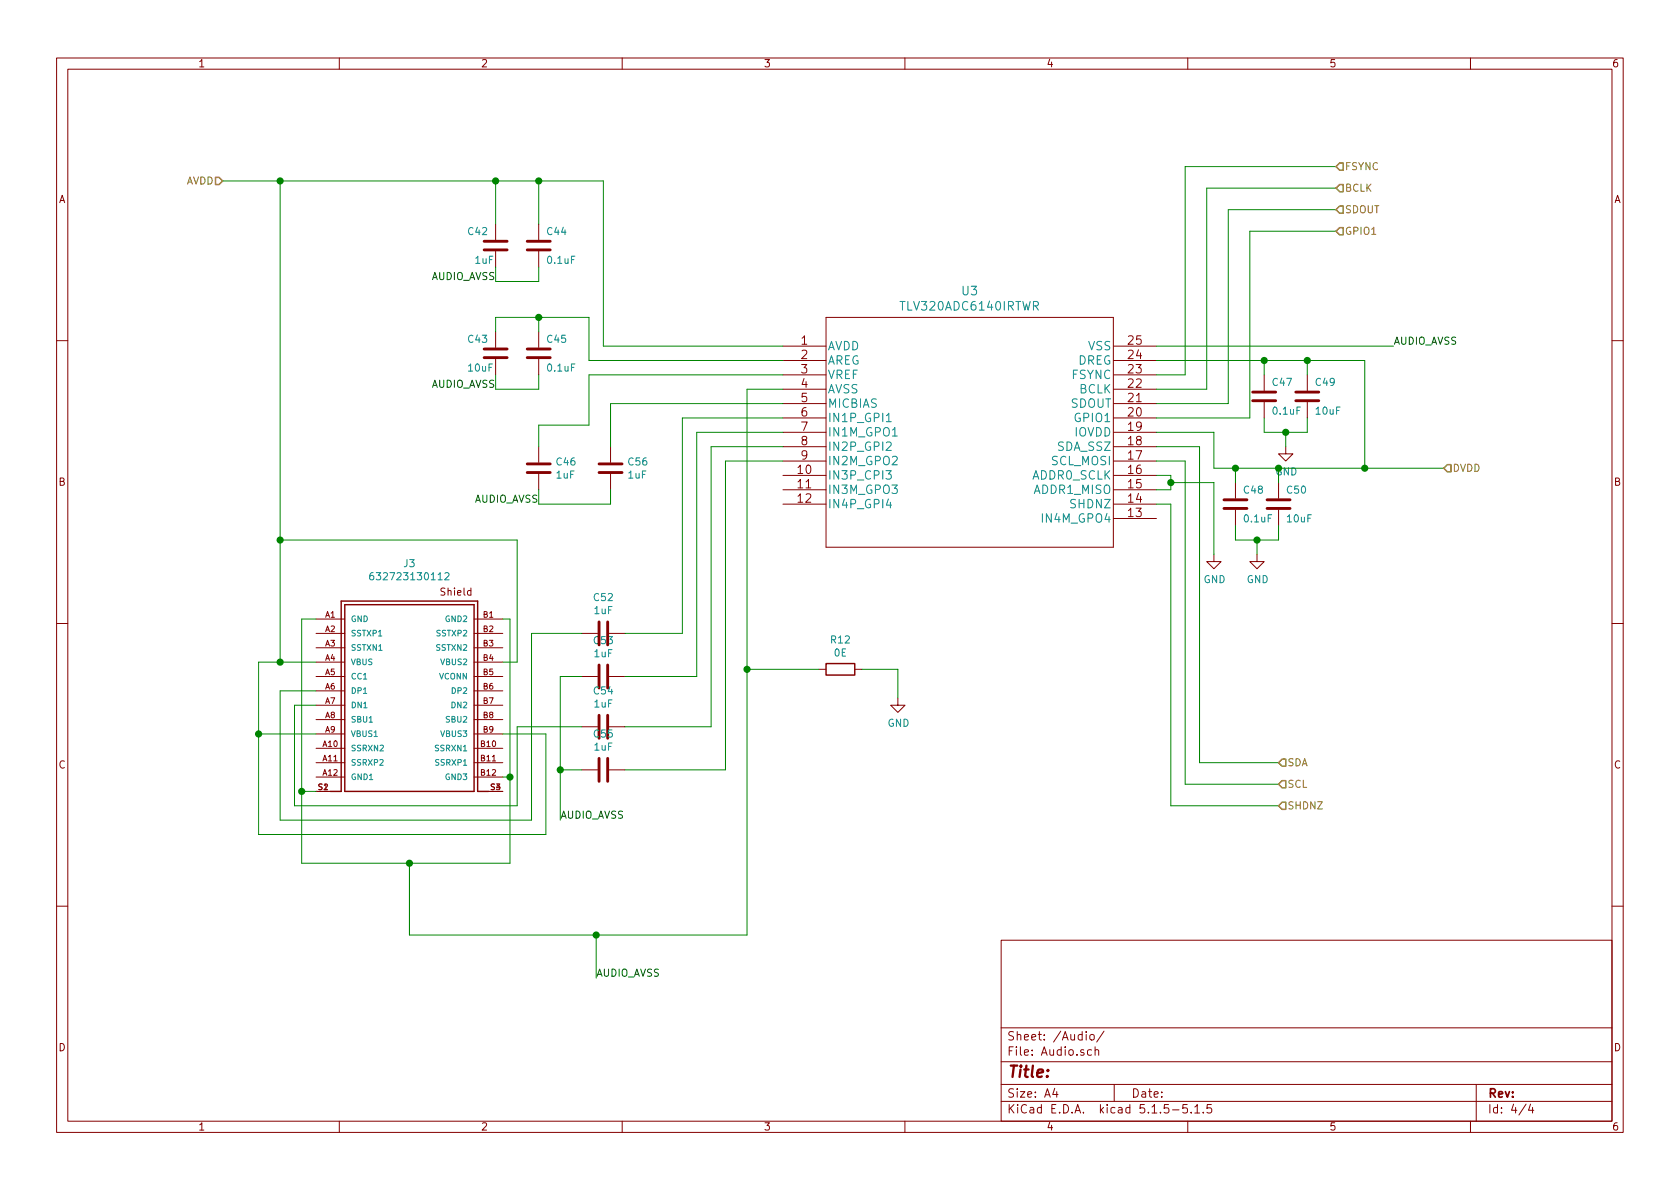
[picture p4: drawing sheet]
<svg xmlns="http://www.w3.org/2000/svg" width="297mm" height="210mm" viewBox="0 0 297 210" stroke-linecap="round" stroke-linejoin="round" font-family="sans-serif">
<g fill="none" stroke="#840000" stroke-width=".18">
<path d="M10 10.3h277v189.9h-277zM12 12.2h273v186.1h-273zM60 10.3v1.9M110 10.3v1.9M160 10.3v1.9M210 10.3v1.9M260 10.3v1.9M87.6 39.6v2.8M95.2 39.6v2.8M87.6 44.4v2.8M87.6 58.7v2.8M95.2 44.4v2.8"/>
<path d="M95.2 58.7v2.8M146 56.1h50.8v40.7h-50.8zM10 60.2h2M87.6 63.5v2.8M95.2 63.5v2.8M95.2 79v2.8M107.9 79v2.8M138.4 61.2h7.6M138.4 79h7.6M138.4 76.4h7.6M138.4 63.7h7.6M138.4 73.9h7.6"/>
<path d="M138.4 71.4h7.6M138.4 68.8h7.6M138.4 66.3h7.6M196.8 61.2h7.7M196.8 79h7.7M196.8 76.4h7.7M196.8 63.7h7.7M196.8 73.9h7.7M196.8 71.4h7.7M196.8 68.8h7.7M196.8 66.3h7.7M223.5 66.3v2.8"/>
<path d="M223.5 71.1v2.8M227.3 79v1.3h1.3l-1.3 1.2-1.2-1.2h1.2M231.1 66.3v2.8M231.1 71.1v2.8M285 60.2h2M95.2 83.8v2.8M107.9 83.8v2.8M138.4 84.1h7.6M138.4 86.6h7.6M138.4 89.1h7.6M138.4 81.5h7.6M196.8 84.1h7.7"/>
<path d="M196.8 86.6h7.7M196.8 89.1h7.7M196.8 91.7h7.7M196.8 81.5h7.7M214.6 98v1.3h1.3l-1.3 1.3-1.2-1.3h1.2M218.4 85.3v2.8M218.4 90.2v2.8M222.2 98v1.3h1.3l-1.3 1.3-1.2-1.3h1.2M226.1 85.3v2.8M226.1 90.2v2.8M10 110.3h2M55.9 119.6h5.1"/>
<path d="M55.9 112h5.1M55.9 109.5h5.1M55.9 114.5h5.1M55.9 117.1h5.1M83.8 119.6h5.1M83.8 112h5.1M83.8 109.5h5.1M83.8 114.5h5.1M83.8 117.1h5.1M102.9 119.6h2.8M102.9 112h2.8M107.7 119.6h2.8"/>
<path d="M107.7 112h2.8M144.8 118.4h1.2M151.1 118.4h1.3M285 110.3h2M55.9 132.3h5.1M55.9 134.9h5.1M55.9 137.4h5.1M55.9 122.2h5.1M55.9 124.7h5.1M55.9 127.2h5.1M55.9 129.8h5.1M55.9 139.9h2.5"/>
<path d="M83.8 132.3h5.1M83.8 134.9h5.1M83.8 137.4h5.1M83.8 122.2h5.1M83.8 124.7h5.1M83.8 127.2h5.1M83.8 129.8h5.1M86.4 139.9h2.5M102.9 128.5h2.8M102.9 136.1h2.8M107.7 128.5h2.8M107.7 136.1h2.8"/>
<path d="M158.7 123.4v1.3h1.3l-1.3 1.3-1.2-1.3h1.2M10 160.2h2M177 166.3h108v32h-108zM285 160.2h2M60 198.3v1.9M110 198.3v1.9M160 198.3v1.9M177 194.8h108M177 191.8h108M177 187.8h108M177 181.8h108M186.5 192.5l-.4 1h1"/>
<path d="M186.8 193v1M192 182.4v.2M192 182.9v1M192.8 183.1l.2-.2 .4 .2v.7l-.2 .1-.4-.1zM193 185.7l-.4-.1-.3 .3v.6l.3 .1 .4-.1M193.6 185.7l.2-.1 .4 .1 .1 .9M193.6 185.1v1.5M195.2 182.3l-1.3 2M197 191.8v3M207.3 196.3h1.2M209.9 195.3h-.7l-.1 .7 .2-.1 .5 .1 .2 .2-.1 .5-.2 .1-.6-.1M210 198.3v1.9"/>
<path d="M210.6 196.7v.1M211.3 195.8l.4-.5v1.5M211.3 196.8h.8M212.8 196.7v.1M214.2 195.3h-.7l-.1 .7 .2-.1 .5 .1 .1 .2v.5l-.2 .1-.6-.1M260 198.3v1.9M261 191.8v6.5M269.8 195.2l-1.2 2M270.6 195.2l-.3 1.1h.9M271 195.8v1"/>
</g>
<g fill="none" stroke="#840000" stroke-width=".51">
<path d="M85.6 44.2h4.1M85.6 42.7h4.1M93.2 44.2h4.1M93.2 42.7h4.1M85.6 63.2h4.1M85.6 61.7h4.1M93.2 63.2h4.1M93.2 61.7h4.1M221.5 70.9h4.1M221.5 69.3h4.1M229.1 70.9h4.1M229.1 69.3h4.1"/>
<path d="M93.2 83.6h4.1M93.2 82h4.1M105.9 83.6h4.1M105.9 82h4.1M216.4 89.9h4.1M216.4 88.4h4.1M224 89.9h4.1M224 88.4h4.1M105.9 110v4M105.9 117.6v4.1M107.4 110v4M107.4 117.6v4.1"/>
<path d="M105.9 126.5v4.1M105.9 134.1v4.1M107.4 126.5v4.1M107.4 134.1v4.1"/>
</g>
<path d="M61 106.9h22.8v33h-22.8zM146 117.3h5.1v2.1h-5.1zM58.4 139.9h1.9v-33.6h24.2v33.6h1.9" fill="none" stroke="#840000" stroke-width=".25"/>
<path d="M156.7 78.3l.2-.1h.4l.2 .1 .1 .3-1 1h1M156.7 74.6h.9M157.8 77.1h.8M156.6 83.2h1l-.5 .6 .4 .1v.7l-.2 .1-.7-.1M157.1 88.2l-.4 1.1h.9M66 101.3h-.3a.79 .79 0 0 0-.1 1.2l.4-.1v-.5l-.4-.2-.2 .3M78.7 101.4l.4-.1 .3 .3-.8 .9h.8" fill="none" stroke="#008484" stroke-width=".18"/>
<g fill="none" stroke="#008400" stroke-width=".18">
<path d="M39.4 32h67.3v29.2h31.7M49.5 32v85.1M87.6 32v7.6M95.2 32v7.6M236.2 29.5h-26.7v36.8h-5M236.2 33.3h-22.8v35.5h-8.9M236.2 37.1h-19v34.3h-12.7M87.6 58.7v-2.6h16.5v7.6h34.3M87.6 47.2v2.6h7.6v-2.6M95.2 56.1v2.6M236.2 40.9h-15.2v33h-16.5M87.6 66.3v2.5h7.6v-2.5"/>
<path d="M138.4 79h-12.7v49.5h-15.2M138.4 73.9h-17.8v38.1h-10.1M138.4 76.4h-15.2v43.2h-12.7M138.4 68.8h-6.3v96.5h-59.7v-12.7M138.4 66.3h-34.3v8.9h-8.9v3.8M138.4 71.4h-30.5v7.6M204.5 76.4h10.1v6.4h40.7M204.5 79h7.6v55.9h14M204.5 61.2h41.9M204.5 63.7h36.8v19.1M223.5 73.9v2.5h7.6v-2.5M223.5 63.7v2.6"/>
<path d="M227.3 76.4v2.6M231.1 63.7v2.6M49.5 95.5h41.9v21.6h-2.5M95.2 86.6v2.5h12.7v-2.5M138.4 81.5h-10.1v54.6h-17.8M204.5 89.1h2.5v53.4h19.1M204.5 81.5h5v57.2h16.6M204.5 84.1h2.5v2.5h-2.5M207 85.3h7.6v12.7M218.4 93v2.5h7.7v-2.5M218.4 82.8v2.5M222.2 95.5v2.5"/>
<path d="M226.1 82.8v2.5M55.9 117.1h-10.2v30.5h50.8v-17.8h-7.6M55.9 109.5h-2.6v43.1h36.9v-43.1h-1.3M102.9 119.6h-3.8v25.4M102.9 112h-8.9v33h-44.5v-22.8h6.4M132.1 118.4h12.7M152.4 118.4h6.3v5M45.7 129.8h10.2M53.3 139.9h2.6M55.9 124.7h-3.8v17.8h39.3v-14h11.5M88.9 137.4h1.3M99.1 136.1h3.8"/>
<path d="M105.4 165.3v7.7"/>
</g>
<path d="M38.1 31.4h.6l.7 .6-.7 .6h-.6zM236.2 29.5l.7-.7h.6v1.3h-.6zM236.2 33.3l.7-.7h.6v1.3h-.6zM236.9 36.4h.6v1.3h-.6l-.7-.6zM236.2 40.9l.7-.6h.6v1.2h-.6zM255.9 82.2h.6v1.2h-.6l-.6-.6zM226.7 134.2h.6v1.3h-.6l-.6-.6zM226.7 138h.6v1.3h-.6l-.6-.6zM226.7 141.9h.6v1.2h-.6l-.6-.6z" fill="none" stroke="#848400" stroke-width=".25"/>
<g fill="#008400" stroke="#008400" stroke-width=".25">
<circle cx="223.5" cy="63.7" r=".51"/>
<circle cx="99.1" cy="136.1" r=".51"/>
<circle cx="105.4" cy="165.3" r=".51"/>
<circle cx="222.3" cy="95.5" r=".51"/>
<circle cx="72.4" cy="152.6" r=".51"/>
<circle cx="49.5" cy="95.5" r=".51"/>
<circle cx="49.5" cy="117.1" r=".51"/>
<circle cx="218.4" cy="82.8" r=".51"/>
<circle cx="45.7" cy="129.8" r=".51"/>
<circle cx="87.6" cy="32" r=".51"/>
<circle cx="53.3" cy="139.9" r=".51"/>
<circle cx="227.3" cy="76.4" r=".51"/>
<circle cx="90.2" cy="137.4" r=".51"/>
<circle cx="49.5" cy="32" r=".51"/>
<circle cx="207" cy="85.3" r=".51"/>
<circle cx="132.1" cy="118.4" r=".51"/>
<circle cx="95.3" cy="32" r=".51"/>
<circle cx="231.1" cy="63.7" r=".51"/>
<circle cx="241.3" cy="82.8" r=".51"/>
<circle cx="95.3" cy="56.1" r=".51"/>
</g>
<text font-size="2.8" fill="#840000" x="178" y="190.5">Title:</text>
<g font-size="2.1" fill="#008484">
<text x="170.1" y="52.2">U3</text>
<text x="159.5" y="54.9">TLV320ADC6140IRTWR</text>
<text x="146.3" y="61.9">AVDD</text>
<text x="146.3" y="64.5">AREG</text>
<text x="190.6" y="64.5">DREG</text>
<text x="192.4" y="61.9">VSS</text>
<text x="146.3" y="67">VREF</text>
<text x="146.3" y="69.6">AVSS</text>
<text x="189.5" y="67">FSYNC</text>
<text x="190.8" y="69.6">BCLK</text>
<text x="146.3" y="72.1">MICBIAS</text>
<text x="146.3" y="74.6">IN1P_GPI1</text>
<text x="146.3" y="77.2">IN1M_GPO1</text>
<text x="189.3" y="72.1">SDOUT</text>
<text x="190" y="77.2">IOVDD</text>
<text x="190.2" y="74.6">GPIO1</text>
<text x="146.3" y="79.7">IN2P_GPI2</text>
<text x="146.3" y="82.3">IN2M_GPO2</text>
<text x="185.9" y="82.3">SCL_MOSI</text>
<text x="187" y="79.7">SDA_SSZ</text>
<text x="146.3" y="84.8">IN3P_CPI3</text>
<text x="146.3" y="87.3">IN3M_GPO3</text>
<text x="146.3" y="89.9">IN4P_GPI4</text>
<text x="182.6" y="84.8">ADDR0_SCLK</text>
<text x="182.9" y="87.3">ADDR1_MISO</text>
<text x="189.4" y="89.9">SHDNZ</text>
<text x="184.7" y="92.4">IN4M_GPO4</text>
</g>
<g font-size="2.1" fill="#840000">
<text x="141.7" y="61">1</text>
<text x="141.7" y="63.5">2</text>
<text x="199.5" y="63.5">24</text>
<text x="199.5" y="61">25</text>
<text x="141.7" y="66">3</text>
<text x="141.7" y="68.6">4</text>
<text x="141.7" y="71.1">5</text>
<text x="199.5" y="71.1">21</text>
<text x="199.5" y="68.6">22</text>
<text x="199.5" y="66">23</text>
<text x="141.7" y="73.7">6</text>
<text x="141.7" y="76.2">7</text>
<text x="199.5" y="76.2">19</text>
<text x="199.5" y="73.7">20</text>
<text x="141.1" y="83.8">10</text>
<text x="141.7" y="78.7">8</text>
<text x="141.7" y="81.3">9</text>
<text x="199.5" y="83.8">16</text>
<text x="199.5" y="81.3">17</text>
<text x="199.5" y="78.7">18</text>
<text x="141.1" y="86.4">11</text>
<text x="141.1" y="88.9">12</text>
<text x="199.5" y="88.9">14</text>
<text x="199.5" y="86.4">15</text>
<text x="199.5" y="91.4">13</text>
<text x="178" y="184">Sheet: /Audio/</text>
<text x="178" y="186.7">File: Audio.sch</text>
<text x="178" y="196.9">KiCad E.D.A. kicad 5.1.5-5.1.5</text>
<text x="178" y="194.1">Size: A4</text>
<text x="200" y="194.1">Date:</text>
<text x="263" y="194.1">Rev:</text>
<text x="263" y="196.9">Id: 4/4</text>
</g>
<g font-size="1.8" fill="#840000">
<text x="35" y="11.9">1</text>
<text x="85" y="11.9">2</text>
<text x="135" y="11.9">3</text>
<text x="185" y="11.9">4</text>
<text x="235" y="11.9">5</text>
<text x="285" y="11.9">6</text>
<text x="10.4" y="35.9">A</text>
<text x="285.4" y="35.9">A</text>
<text x="10.4" y="85.9">B</text>
<text x="285.4" y="85.9">B</text>
<text x="78" y="105.3">Shield</text>
<text x="10.4" y="135.9">C</text>
<text x="285.4" y="135.9">C</text>
<text x="10.4" y="185.9">D</text>
<text x="285.4" y="185.9">D</text>
<text x="35" y="199.9">1</text>
<text x="85" y="199.9">2</text>
<text x="135" y="199.9">3</text>
<text x="185" y="199.9">4</text>
<text x="235" y="199.9">5</text>
<text x="285" y="199.9">6</text>
</g>
<g font-size="1.8" fill="#848400">
<text x="32.8" y="32.6">AVDD</text>
<text x="237.7" y="30.1">FSYNC</text>
<text x="237.7" y="33.9">BCLK</text>
<text x="237.7" y="41.5">GPIO1</text>
<text x="237.7" y="37.7">SDOUT</text>
<text x="256.8" y="83.4">DVDD</text>
<text x="227.6" y="135.5">SDA</text>
<text x="227.6" y="139.3">SCL</text>
<text x="227.6" y="143.1">SHDNZ</text>
</g>
<g font-size="1.8" fill="#008484">
<text x="82.8" y="41.6">C42</text>
<text x="96.8" y="41.6">C44</text>
<text x="84" y="46.7">1uF</text>
<text x="96.9" y="46.7">0.1uF</text>
<text x="82.8" y="60.6">C43</text>
<text x="82.9" y="65.7">10uF</text>
<text x="96.8" y="60.6">C45</text>
<text x="96.9" y="65.7">0.1uF</text>
<text x="225.1" y="68.2">C47</text>
<text x="232.7" y="68.2">C49</text>
<text x="225.2" y="73.3">0.1uF</text>
<text x="232.7" y="73.3">10uF</text>
<text x="98.5" y="82.3">C46</text>
<text x="111.2" y="82.3">C56</text>
<text x="98.4" y="84.6">1uF</text>
<text x="111.1" y="84.6">1uF</text>
<text x="220" y="87.3">C48</text>
<text x="227.6" y="87.3">C50</text>
<text x="220.1" y="92.4">0.1uF</text>
<text x="227.7" y="92.4">10uF</text>
<text x="71.4" y="100.3">J3</text>
<text x="66.5" y="102.6">632723130112</text>
<text x="105.1" y="106.3">C52</text>
<text x="212.8" y="103.1">GND</text>
<text x="220.4" y="103.1">GND</text>
<text x="105.1" y="113.9">C53</text>
<text x="105.1" y="108.6">1uF</text>
<text x="147" y="113.8">R12</text>
<text x="105.1" y="116.2">1uF</text>
<text x="147.5" y="116.1">0E</text>
<text x="105.1" y="122.8">C54</text>
<text x="105.1" y="125.1">1uF</text>
<text x="105.1" y="130.4">C55</text>
<text x="156.9" y="128.5">GND</text>
<text x="105.1" y="132.7">1uF</text>
</g>
<g font-size="1.8" fill="#004800">
<text x="76.1" y="49.5">AUDIO_AVSS</text>
<text x="246.4" y="61">AUDIO_AVSS</text>
<text x="76.1" y="68.6">AUDIO_AVSS</text>
<text x="83.7" y="88.9">AUDIO_AVSS</text>
<text x="99.1" y="144.8">AUDIO_AVSS</text>
<text x="105.4" y="172.7">AUDIO_AVSS</text>
</g>
<text font-size="1.8" fill="#008400" x="225.5" y="84.1">GND</text>
<g font-size="1.4" fill="#840000">
<text x="57.5" y="109.2">A1</text>
<text x="57.5" y="111.8">A2</text>
<text x="85.5" y="109.2">B1</text>
<text x="85.5" y="111.8">B2</text>
<text x="57.5" y="114.3">A3</text>
<text x="57.5" y="116.8">A4</text>
<text x="57.5" y="119.4">A5</text>
<text x="85.5" y="114.3">B3</text>
<text x="85.5" y="116.8">B4</text>
<text x="85.5" y="119.4">B5</text>
<text x="57.5" y="121.9">A6</text>
<text x="57.5" y="124.5">A7</text>
<text x="85.5" y="121.9">B6</text>
<text x="85.5" y="124.5">B7</text>
<text x="57.5" y="127">A8</text>
<text x="57.5" y="129.5">A9</text>
<text x="85.5" y="127">B8</text>
<text x="85.5" y="129.5">B9</text>
<text x="57.1" y="132.1">A10</text>
<text x="57.1" y="134.6">A11</text>
<text x="57.1" y="137.2">A12</text>
<text x="85.1" y="132.1">B10</text>
<text x="85.1" y="134.6">B11</text>
<text x="85.1" y="137.2">B12</text>
<text x="56.3" y="139.7">S1</text>
<text x="57.2" y="139.7">2</text>
<text x="86.8" y="139.7">S3</text>
<text x="87.7" y="139.7">4</text>
</g>
<g font-size="1.4" fill="#008484">
<text x="62" y="110">GND</text>
<text x="62" y="112.5">SSTXP1</text>
<text x="77.4" y="112.5">SSTXP2</text>
<text x="78.9" y="110">GND2</text>
<text x="62" y="115.1">SSTXN1</text>
<text x="62" y="117.6">VBUS</text>
<text x="77.3" y="115.1">SSTXN2</text>
<text x="78.1" y="117.6">VBUS2</text>
<text x="62" y="120.1">CC1</text>
<text x="62" y="122.7">DP1</text>
<text x="62" y="125.2">DN1</text>
<text x="77.7" y="120.1">VCONN</text>
<text x="80" y="125.2">DN2</text>
<text x="80.1" y="122.7">DP2</text>
<text x="62" y="127.8">SBU1</text>
<text x="62" y="130.3">VBUS1</text>
<text x="78.1" y="130.3">VBUS3</text>
<text x="79" y="127.8">SBU2</text>
<text x="62" y="132.8">SSRXN2</text>
<text x="62" y="135.4">SSRXP2</text>
<text x="62" y="137.9">GND1</text>
<text x="77.1" y="132.8">SSRXN1</text>
<text x="77.2" y="135.4">SSRXP1</text>
<text x="78.9" y="137.9">GND3</text>
</g>
</svg>
